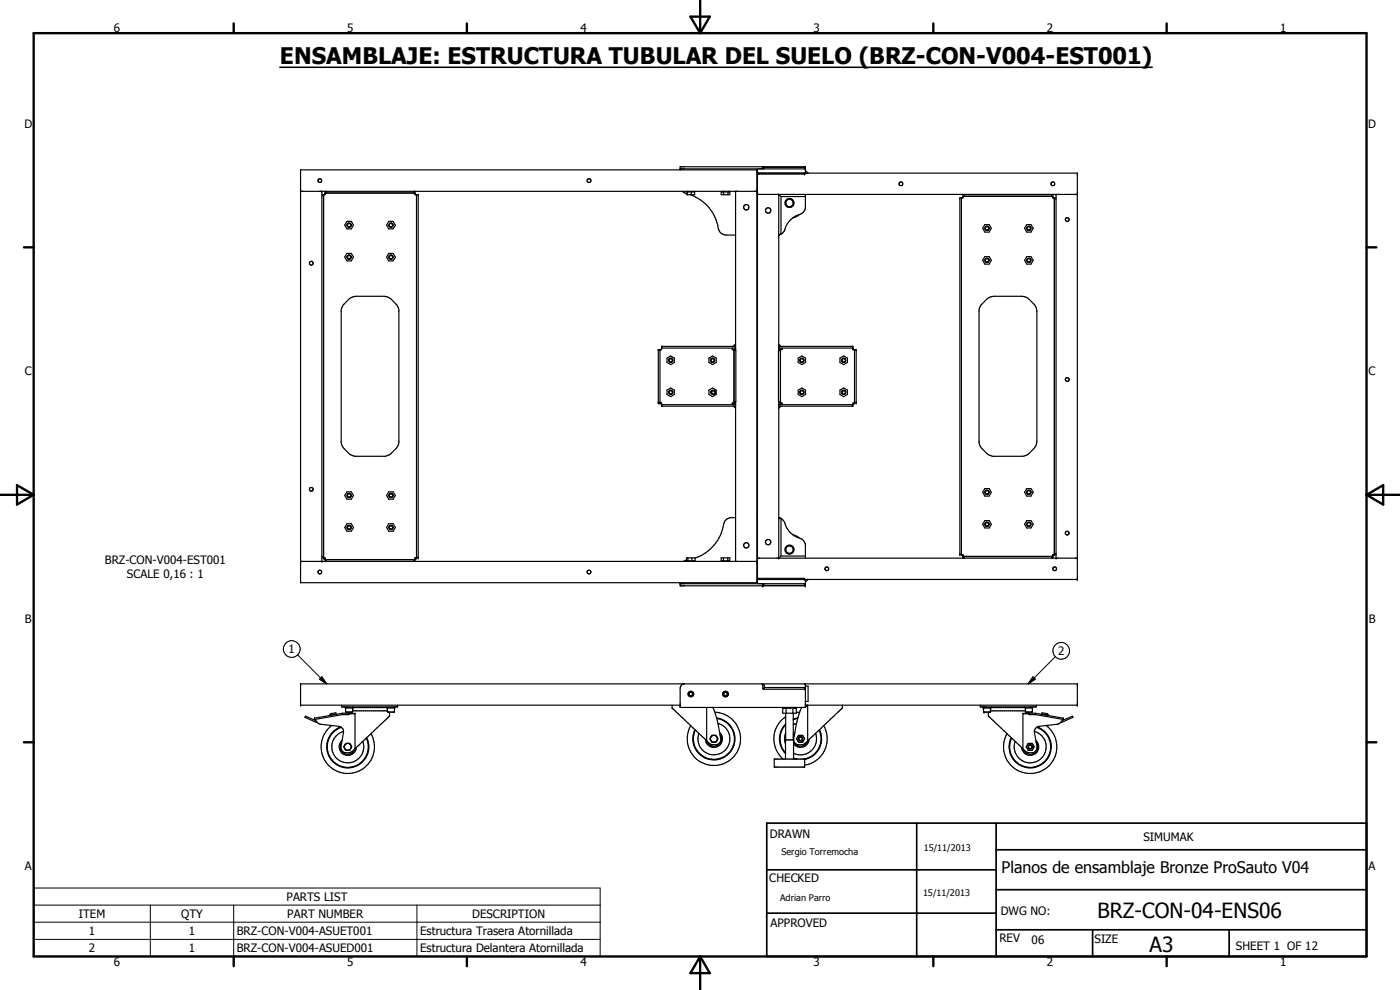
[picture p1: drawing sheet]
<svg xmlns="http://www.w3.org/2000/svg" width="420mm" height="297mm" viewBox="0 0 420 297" stroke-linecap="round" stroke-linejoin="round" font-family="sans-serif">
<g fill="none" stroke="#000" stroke-width=".35">
<path d="M90.2 51h136.9v123.8h-136.9zM90.2 57.4h136.9M96.6 57.4v111M96.6 58.8h.5M97.1 58.4v109M97.6 58h26.9M97.9 57.4h-.3v1h-1M97.9 57.4v.5h26.3v-.5M124.2 57.4h.3v1h1v109h-1v.9h-.3M125 58.4v109M204.1 51v-1h37.6v1.9M204.1 50.7h37.6"/>
<path d="M204.8 57.4l1.4 .7M206.2 57.4l.1 1M206.6 57.4v.2h1.6v-.2M207.2 58.4a13.4 13.4 0 0 1 8.6 10.8l.7 .9 .7 .3 3.6 .1M207.5 57.6v.8M208.5 57.4v1h-2.3v-.8M216.8 57.4v.2M217 57.4v.2h-.6v.8h2.6v-1M217.2 57.4v1M217.5 57.4v.2h1.4v-.2M218.5 57.6v.8M218.6 57.4v.2"/>
<path d="M218.8 57.4v.2M220.8 57.4v47.8M227.3 50.7v124.4M227.3 58.3h96M227.3 51.9h96v122h-96M227.7 51.9v.3h13.7v-.3M228.9 50v.7M228.9 50.2l.5 .5M229.3 50.5v-.3h12.1v.5M234.4 59l-.7-.7v46.9M234.4 59v11.2M234.4 59h7.3"/>
<path d="M241.7 58.3v4.1a2.46 2.46 0 0 1-1.7 1.9 7 7 0 0 0-4.7 5.1l-1 .8M241.7 51.1l.8 .8M288.5 59.4v107M289 58.9h27M289.3 58.4h-.3v1h-.9v107h.9v1h.3M289.3 58.3v.5h26.4v-.5M315.7 58.4h.3v1h.9M316.4 59.4v107M316.4 59.7h.5M316.9 58.3v109.2M104.1 66.4h1.3l.7 1.2-.7 1.1h-1.3l-.6-1.1zM104.1 76h1.3l.7 1.1-.7 1.2h-1.3l-.6-1.2z"/>
<path d="M116.7 66.4h1.3l.6 1.2-.6 1.1h-1.3l-.7-1.1zM116.7 76h1.3l.6 1.1-.6 1.2h-1.3l-.7-1.2zM227.1 70.5h.2M233.7 70.5h.1M234.3 70.3l-.5 .1M234.3 70.3l-.6 .2M234.3 70.3h.1M234.4 70.2l-.7 .3M234.4 70.2l-.1 .1M239.9 64.4l-2 1M295.6 77h1.3l.6 1.1-.6 1.1h-1.3l-.7-1.1zM295.6 67.4h1.3l.6 1.1-.6 1.1h-1.3l-.7-1.1z"/>
<path d="M308.1 77h1.3l.7 1.1-.7 1.1h-1.3l-.6-1.1zM308.1 67.4h1.3l.7 1.1-.7 1.1h-1.3l-.6-1.1zM104.6 89.8l1.1-.6 1.2-.3h8.7l1.2 .4 .7 .5 1.6 1.7 .5 1.1 .1 40.2-.2 .8-.7 1.1a5.1 5.1 0 0 1-3.2 2.2h-9.1l-1.6-.6a6.4 6.4 0 0 1-2.4-3.1v-40.6a5.8 5.8 0 0 1 2.1-2.8zM296.1 89.8l1-.6 1.3-.3 9.1 .1 1.1 .6 1.9 1.9 .4 .7 .3 1.2-.1 39.8-.9 1.5-1.6 1.6-1.1 .5-9.6 .1a5.1 5.1 0 0 1-3.1-2.2l-.8-1.1-.2-.8v-39.8l.7-1.5zM198.1 104.9v16M198.5 104.4h22.3M200.2 107.4l1.1-.6 1.1 .6v1.4l-1.1 .6-1.1-.6zM200.2 117.1l1.1-.7 1.1 .7v1.3l-1.1 .6-1.1-.6zM212.8 107.4l1.1-.6 1.1 .6v1.4l-1.1 .6-1.1-.6zM212.8 117.1l1.1-.7 1.1 .7v1.3l-1.1 .6-1.1-.6zM213.3 117.6h.1M213.3 117.5l.4 .7"/>
<path d="M213.3 117.5h.1M213.4 117.6a.66 .66 0 0 1 1-.4 .65 .65 0 0 1 .3 .8 .65 .65 0 0 1-.7 .4l-.5-.4M213.4 117.6l.1 .3M213.4 117.5v.4M213.5 117.9v.1M213.5 118l.1 .2M213.6 117.2l-.2 .3M213.7 117.2l-.4 .3M219.8 104.4v.5h1M220.3 104.9v16M220.3 105.2h.5v15.4h-.5M220.8 103.9h-22.3v1h-.9v16h.9v1h22.3"/>
<path d="M220.8 103.2l-.8 .7M233.7 103.9h22.3v1h1v16h-1v1h-22.3M233.7 104.4h22.3M233.7 103.3l.7 .6M234.2 104.9v16M234.2 105.2h-.6v15.4h.6M234.7 104.4v.5h-1M239.6 107.4l1.1-.6 1.1 .6v1.4l-1.1 .6-1.1-.6zM239.6 117.1l1.1-.7 1.1 .7v1.3l-1.1 .6-1.1-.6zM252.1 107.4l1.1-.6 1.1 .6v1.4l-1.1 .6-1.1-.6zM252.1 117.1l1.1-.7 1.1 .7v1.3l-1.1 .6-1.1-.6zM256.4 104.9v16"/>
<path d="M198.5 121.4h22.3M220.1 121.9l.7 .6M220.8 120.9h-1v.5M220.8 120.6v47.8M233.7 121.4h22.3M233.7 120.9h1v.5M233.7 120.6v46.9l.7-.7M234.4 121.9l-.7 .6M104.1 147.6h1.3l.7 1.1-.7 1.1h-1.3l-.6-1.1zM104.1 157.1h1.3l.7 1.2-.7 1.1h-1.3l-.6-1.1zM116.7 147.6h1.3l.6 1.1-.6 1.1h-1.3l-.7-1.1zM116.7 157.1h1.3l.6 1.2-.6 1.1h-1.3l-.7-1.1z"/>
<path d="M220.8 155.3a3.1 3.1 0 0 0-3.2 1l-.4 .7a12.9 12.9 0 0 1-8.6 10.4M227.1 155.3h.2M233.7 155.4h.2M233.8 155.4h.3M233.9 155.4l.5 .2M234 155.4l.3 .1M234.2 155.5l.2 .1M234.3 155.6l1 .9a7.4 7.4 0 0 0 2.6 3.9M234.4 155.6v11.2M295.6 156.2h1.3l.6 1.1-.6 1.1h-1.3l-.7-1.1zM295.6 146.6h1.3l.6 1.1-.6 1.1h-1.3l-.7-1.1zM308.1 156.2h1.3l.7 1.1-.7 1.1h-1.3l-.6-1.1z"/>
<path d="M308.1 146.6h1.3l.7 1.1-.7 1.1h-1.3l-.6-1.1zM90.2 168.4h136.9M96.6 167.4h1v.9h.3M96.6 167h.5M97.6 167.9h26.9M97.9 167.9v.5M124.2 167.9v.5M204.1 175.1h37.6M206.1 168l-1 .4M206.1 168.4v-1h2.5v.9h-.7v.1M206.2 168.4v-.1h1.1v.1M206.3 168.3v.1"/>
<path d="M206.4 167.4l.1 1M207.7 167.4v1M208.2 168.3v.1M208.3 168.3v.1M216.9 168.3v.1M216.9 168.4v-.1h-.5v-.9h2.6v1M217.1 167.4v1M217.5 168.4v-.1h1.4v.1M218.4 167.4v.9M218.6 168.3v.1M227.3 167.5h96M227.7 173.9v-.4h13.7v.4"/>
<path d="M228.9 175.1v.7M229.4 175.1l-.5 .5M234.4 166.8h7.3M237.9 160.4l1.5 .9a2.74 2.74 0 0 1 2.3 2.1v4.1M237.9 160.4l2 1M241.4 175.1v.5h-12.1v-.3M241.7 173.9v1.9h-37.6v-1M242.5 173.9l-.8 .8M289 166.9h27M289.3 167.5v-.5h26.4v.5M316.4 166.1h.5M316.9 166.4h-.9v1h-.3"/>
<path d="M94.4 215.5l.1 .4 1 1.1 .4 .2 6.4 .9M94.8 216.2l-3.1-1.3-.2 .3 3.7 1.5M99.5 214.6l1.4-.4-.1-.3-1.4 .2-.4 .6M99.6 217.7a8 8 0 0 0-1.8 10.9 8 8 0 0 0 10.8 2.3 8 8 0 0 0 2.7-10.8M102.3 218.1a6.3 6.3 0 0 0-3.8 8.3 6.3 6.3 0 0 0 8.3 3.5 6.3 6.3 0 0 0 3.3-8.5M102.3 218.1l.6 .6 .2 .8-.8 4.7a1.49 1.49 0 0 0 1.4 1.6l1.5-.1 1.3-1M102.4 218.2a6.2 6.2 0 0 0-3.8 8.1 6.2 6.2 0 0 0 8.2 3.5 6.2 6.2 0 0 0 3.1-8.4M102.5 211.6v.5h16.8v-.5M103.1 219.5a4.8 4.8 0 0 0-3.3 6 4.8 4.8 0 0 0 6.1 3.1 4.8 4.8 0 0 0 3-6.2M103.6 212.1v.3h2.3v-.3M103.7 212.4l.1 1.3 2-.1v-1.2M104.7 214h-1.8l-8.5 1.5"/>
<path d="M104.7 214h1.8v10.7M104.7 214l-.1 .4h-1.9l-8.2 1.5-.1-.4M104.8 214.2h1.7M104.9 213.7v.3M105.8 213.3h10.5M105.9 212.3h10.3M116.2 212.1v.3h2.3v-.3M116.3 212.4l.1 1.3h1.9l.1-1.3M116.9 213.7v1.2l-10 9.4M201.7 211.6v.9l10 9.4M204.1 211.6h-113.9v-6.4h233.1v6.4h-81.6M205.4 205.2a1.3 1.3 0 0 0-1.3 1.3v5.8h37.6"/>
<path d="M212.1 212.3v10M213.9 212.3l.5 .9a34.2 34.2 0 0 1 1.9 9.1l-.6 .9a2.71 2.71 0 0 1-3.6-.9M214.5 213.7a8 8 0 0 1 7.6 9.5 8 8 0 0 1-10.6 6 8 8 0 0 1-4.2-11.5M215.1 215.4a6.3 6.3 0 0 1 5.3 7.7 6.3 6.3 0 0 1-8.2 4.5 6.3 6.3 0 0 1-3.6-8.7M215.1 215.6a6.2 6.2 0 0 1 5.2 7.5 6.2 6.2 0 0 1-8 4.4 6.2 6.2 0 0 1-3.6-8.4M215.5 217a4.8 4.8 0 0 1 3.4 6 4.8 4.8 0 0 1-6.1 3.2 4.8 4.8 0 0 1-3-6.2M215.9 219.8a2.56 2.56 0 0 1-.5 4.2 2.56 2.56 0 0 1-3.7-2.1M228.6 205.2l.3 .2v1.2l.4 .2M228.9 206.5h.4M228.9 205.5h.5v.8M229.3 206.5v.3M229.3 206.8h12.2l.2 .2"/>
<path d="M229.4 206.3h12v.5M229.4 206.3l-.1 .2M234.9 212.3v1.7h4.1v-1.5h-.8v-.2M235.2 212.3v.2h2.2v-.2M235.6 212.3v.2M235.8 214v8M235.8 215a8 8 0 0 0-.8 12.8M235.8 217.2a6.3 6.3 0 0 0-.1 8.9M235.8 217.4a6.1 6.1 0 0 0-.1 8.4M235.8 219.8l-.1 .5a4.5 4.5 0 0 0 0 3M235.9 212.5v1.5M237.9 212.3v1.7"/>
<path d="M238.1 214v8M238.3 212.3v.2M238.6 219.8l-.5 .6M238.7 212.3v.2M239 217l-.9 .4M239.4 215.6l-1.3 .3M239.4 215.4l-1.3 .4M240 213.7l-1 .1M240.6 212.3l-.5 .9a34.2 34.2 0 0 0-1.9 9.1l.6 .9a2.64 2.64 0 0 0 3.6-.9M241.4 205.2l.3 .2v6.9M241.7 205.9h.8v4.6h-.8M242.2 211.8h.2"/>
<path d="M242.3 211.6l.1 10.7M242.4 211.6l-.7 .7M245.8 219.1a6.2 6.2 0 0 1-4.6 8.7M245.9 218.9a6.3 6.3 0 0 1-4.4 9M247.2 217.7a8 8 0 0 1-5.7 11.9M252.8 211.6v.9l-10.4 9.8M294.2 211.6v.5h16.8v-.5M295.1 212.1v.3h2.3v-.3M295.2 212.4v1.3h2l.1-1.3M296.6 213.7v1.1l10.4 9.9M297.3 213.3h10.5M297.4 212.3h10.2"/>
<path d="M307 214.2h1.8M307.6 212.1v.3h2.4v-.3M307.8 212.4v1.3h1.9l.1-1.3M308.6 213.7v.3M308.8 214.1l1.9-.1 8.4 1.5v.4l-8.3-1.5h-1.8zM308.9 214h-1.9v10.7M310.4 219.5a4.8 4.8 0 0 1 3.4 6 4.8 4.8 0 0 1-6.2 3.1 4.8 4.8 0 0 1-2.9-6.2M311.1 218.3l-.6 .6-.1 .6 .8 4.7a1.49 1.49 0 0 1-1.4 1.6l-1.5-.1-1.3-1M311.1 218.2a6.2 6.2 0 0 1 3.8 8 6.2 6.2 0 0 1-8.1 3.5 6.2 6.2 0 0 1-3.2-8.3M311.3 218.1a6.3 6.3 0 0 1 3.8 8.3 6.3 6.3 0 0 1-8.4 3.5 6.3 6.3 0 0 1-3.2-8.5M311.3 218.1l-.2 .2M314 217.7a8 8 0 0 1 1.8 10.9 8 8 0 0 1-10.9 2.3 8 8 0 0 1-2.7-10.8"/>
<path d="M314 214.6l-1.3-.4v-.3l1.4 .2 .5 .6M318.7 216.2l3.1-1.3 .2 .3-3.7 1.5M319.1 215.5v.4l-1 1.1-.5 .2-6.3 .9M102.6 222.8a2.24 2.24 0 0 0 .8 3.3 2.24 2.24 0 0 0 3.1-1.4M102.7 222.2a2.56 2.56 0 0 0 .5 4.2 2.56 2.56 0 0 0 3.7-2.1M103.5 223.6l.3-.5h1.2l.6 1-.6 1h-1.2l-.3-.5M103.5 223.6a.58 .58 0 0 0 0 1M103.5 223.6v1M104.2 223.1l-.7 .5M104.6 223.1a1.04 1.04 0 0 1 .6 1.6 1.04 1.04 0 0 1-1.7-.1M106.9 224.3l-.4 .4M211.7 221.9l.4 .4"/>
<path d="M214 220.6a1.06 1.06 0 0 0-.6 1.7 1.06 1.06 0 0 0 1.8-.1M214.4 220.6l.8 .5M215.2 221.1l-.4-.5h-1.2l-.5 1.1 .5 1h1.2l.4-.5M215.2 221.1a.62 .62 0 0 1 0 1.1M215.2 221.1v1.1M216.1 220.3a2.23 2.23 0 0 1-.8 3.4 2.23 2.23 0 0 1-3.2-1.4M232.4 227.8h9.1v2.4h-9.1zM235.7 227.8v-5.8h2.5v5.8M238.2 227.6l.3 .2M238.2 227.5l1.1 .3M238.5 220.3l-.4 1M239.7 220.6h1.2l.6 1.1-.6 1h-1.2l-.4-.5a.62 .62 0 0 1 0-1.1z"/>
<path d="M242.4 222.3a2.21 2.21 0 0 1-2.1 1.6 2.21 2.21 0 0 1-2.1-1.5M242.8 221.9a2.57 2.57 0 0 1-1.9 2.2 2.57 2.57 0 0 1-2.7-1M244.8 220a4.8 4.8 0 0 1-1.3 5.2 4.8 4.8 0 0 1-5.3 .8M308.6 223.1h1.2l.3 .5a.58 .58 0 0 1 0 1l-.3 .5h-1.2l-.3-.5a.58 .58 0 0 1 0-1zM310.8 222.2a2.57 2.57 0 0 1-.5 4.2 2.57 2.57 0 0 1-3.7-2.1M311 222.8a2.23 2.23 0 0 1-.8 3.3 2.23 2.23 0 0 1-3.2-1.4"/>
<circle cx="96" cy="54.2" r=".57"/>
<circle cx="176.8" cy="54.2" r=".58"/>
<circle cx="270.4" cy="55.2" r=".58"/>
<circle cx="316" cy="55.2" r=".58"/>
<circle cx="93.4" cy="79" r=".56"/>
<circle cx="104.8" cy="77.2" r=".65"/>
<circle cx="104.8" cy="67.6" r=".53"/>
<circle cx="104.8" cy="77.2" r=".52"/>
<circle cx="104.8" cy="67.6" r=".64"/>
<circle cx="117.3" cy="67.6" r=".53"/>
<circle cx="117.3" cy="77.1" r=".64"/>
<circle cx="117.3" cy="67.6" r=".64"/>
<circle cx="117.3" cy="77.2" r=".52"/>
<circle cx="224" cy="62.2" r=".8"/>
<circle cx="230.5" cy="63.1" r=".8"/>
<circle cx="236.9" cy="60.9" r="1.13"/>
<circle cx="236.9" cy="60.9" r="1.34"/>
<circle cx="296.2" cy="68.5" r=".63"/>
<circle cx="296.2" cy="78.1" r=".64"/>
<circle cx="296.2" cy="68.5" r=".52"/>
<circle cx="296.2" cy="78.1" r=".53"/>
<circle cx="308.8" cy="68.5" r=".64"/>
<circle cx="308.8" cy="78.1" r=".64"/>
<circle cx="308.8" cy="68.5" r=".52"/>
<circle cx="308.8" cy="78.1" r=".53"/>
<circle cx="320.3" cy="65.9" r=".58"/>
<circle cx="201.3" cy="108.1" r=".66"/>
<circle cx="201.3" cy="117.7" r=".65"/>
<circle cx="201.3" cy="108.1" r=".53"/>
<circle cx="201.3" cy="117.7" r=".53"/>
<circle cx="213.8" cy="108.1" r=".5"/>
<circle cx="213.8" cy="108.1" r=".64"/>
<circle cx="214.1" cy="117.7" r=".5"/>
<circle cx="240.6" cy="108.1" r=".64"/>
<circle cx="240.6" cy="108.1" r=".52"/>
<circle cx="240.7" cy="117.7" r=".64"/>
<circle cx="240.7" cy="117.7" r=".52"/>
<circle cx="253.2" cy="108.1" r=".52"/>
<circle cx="253.2" cy="108.1" r=".63"/>
<circle cx="253.2" cy="117.7" r=".5"/>
<circle cx="253.2" cy="117.7" r=".64"/>
<circle cx="320.3" cy="113.9" r=".58"/>
<circle cx="93.4" cy="146.8" r=".57"/>
<circle cx="104.8" cy="148.6" r=".65"/>
<circle cx="104.8" cy="158.2" r=".53"/>
<circle cx="104.8" cy="158.3" r=".65"/>
<circle cx="104.8" cy="148.7" r=".52"/>
<circle cx="117.3" cy="148.6" r=".52"/>
<circle cx="117.3" cy="158.3" r=".52"/>
<circle cx="117.3" cy="148.7" r=".62"/>
<circle cx="117.3" cy="158.3" r=".65"/>
<circle cx="296.2" cy="147.7" r=".52"/>
<circle cx="296.2" cy="147.7" r=".65"/>
<circle cx="296.2" cy="157.3" r=".51"/>
<circle cx="296.2" cy="157.3" r=".63"/>
<circle cx="308.8" cy="157.3" r=".65"/>
<circle cx="308.8" cy="147.7" r=".65"/>
<circle cx="308.8" cy="157.3" r=".52"/>
<circle cx="308.8" cy="147.7" r=".54"/>
<circle cx="320.3" cy="160" r=".57"/>
<circle cx="96" cy="171.6" r=".56"/>
<circle cx="176.8" cy="171.6" r=".57"/>
<circle cx="224" cy="163.6" r=".79"/>
<circle cx="230.5" cy="162.7" r=".8"/>
<circle cx="236.9" cy="164.9" r="1.13"/>
<circle cx="236.9" cy="164.9" r="1.34"/>
<circle cx="248.1" cy="170.7" r=".56"/>
<circle cx="316.5" cy="170.7" r=".57"/>
<circle cx="207.3" cy="208.2" r=".53"/>
<circle cx="207.3" cy="208.2" r=".72"/>
<circle cx="207.3" cy="208.2" r=".84"/>
<circle cx="217.7" cy="208.2" r=".72"/>
<circle cx="217.7" cy="208.2" r=".53"/>
<circle cx="217.8" cy="208.2" r=".84"/>
<circle cx="240.2" cy="221.7" r=".65"/>
<circle cx="240.3" cy="221.7" r=".53"/>
<circle cx="309.2" cy="224.1" r=".53"/>
<circle cx="309.2" cy="224.1" r=".63"/>
</g>
<g fill="#000">
<circle cx="96.6" cy="57.4" r=".18"/>
<circle cx="97.1" cy="58.4" r=".18"/>
<circle cx="97.6" cy="58" r=".18"/>
<circle cx="124.5" cy="58" r=".18"/>
<circle cx="125" cy="58.4" r=".18"/>
<circle cx="204.1" cy="50.7" r=".18"/>
<circle cx="227.1" cy="57.4" r=".18"/>
<circle cx="227.3" cy="58.3" r=".18"/>
<circle cx="227.7" cy="51.9" r=".18"/>
<circle cx="228.9" cy="50" r=".18"/>
<circle cx="233.7" cy="58.3" r=".18"/>
<circle cx="241.4" cy="52.1" r=".18"/>
<circle cx="241.4" cy="52.2" r=".18"/>
<circle cx="241.7" cy="50" r=".18"/>
<circle cx="241.7" cy="50.7" r=".18"/>
<circle cx="241.7" cy="51.9" r=".18"/>
<circle cx="289" cy="58.9" r=".18"/>
<circle cx="316" cy="58.9" r=".18"/>
<circle cx="316.4" cy="59.4" r=".18"/>
<circle cx="316.9" cy="58.3" r=".18"/>
<circle cx="323.3" cy="58.3" r=".18"/>
<circle cx="233.7" cy="70.5" r=".18"/>
<circle cx="233.8" cy="70.4" r=".18"/>
<circle cx="198.1" cy="104.9" r=".18"/>
<circle cx="198.5" cy="104.4" r=".18"/>
<circle cx="219.8" cy="104.4" r=".18"/>
<circle cx="220.8" cy="104.4" r=".18"/>
<circle cx="234.2" cy="104.9" r=".18"/>
<circle cx="234.7" cy="104.4" r=".18"/>
<circle cx="256" cy="104.4" r=".18"/>
<circle cx="256.4" cy="104.9" r=".18"/>
<circle cx="197.6" cy="120.9" r=".18"/>
<circle cx="198.1" cy="120.9" r=".18"/>
<circle cx="220.3" cy="120.9" r=".18"/>
<circle cx="220.8" cy="121.4" r=".18"/>
<circle cx="234.2" cy="120.9" r=".18"/>
<circle cx="256.4" cy="120.9" r=".18"/>
<circle cx="257" cy="120.9" r=".18"/>
<circle cx="233.7" cy="155.4" r=".18"/>
<circle cx="90.2" cy="168.4" r=".18"/>
<circle cx="96.6" cy="168.4" r=".18"/>
<circle cx="97.1" cy="167.4" r=".18"/>
<circle cx="125" cy="167.4" r=".18"/>
<circle cx="125.5" cy="167.4" r=".18"/>
<circle cx="204.1" cy="175.1" r=".18"/>
<circle cx="227.1" cy="168.4" r=".18"/>
<circle cx="227.3" cy="173.9" r=".18"/>
<circle cx="228.9" cy="175.8" r=".18"/>
<circle cx="233.7" cy="167.5" r=".18"/>
<circle cx="241.4" cy="173.8" r=".18"/>
<circle cx="241.4" cy="173.6" r=".18"/>
<circle cx="241.7" cy="173.9" r=".18"/>
<circle cx="241.7" cy="175.1" r=".18"/>
<circle cx="241.7" cy="175.8" r=".18"/>
<circle cx="288.1" cy="166.4" r=".18"/>
<circle cx="288.5" cy="166.4" r=".18"/>
<circle cx="316.4" cy="166.4" r=".18"/>
<circle cx="316.9" cy="167.5" r=".18"/>
<circle cx="323.3" cy="173.9" r=".18"/>
<circle cx="90.2" cy="211.6" r=".18"/>
<circle cx="94.4" cy="215.5" r=".18"/>
<circle cx="105.9" cy="212.4" r=".18"/>
<circle cx="116.2" cy="212.4" r=".18"/>
<circle cx="295.1" cy="212.4" r=".18"/>
<circle cx="295.3" cy="213.7" r=".18"/>
<circle cx="297.4" cy="212.4" r=".18"/>
<circle cx="307.9" cy="213.7" r=".18"/>
<circle cx="319.1" cy="215.5" r=".18"/>
<circle cx="323.3" cy="211.6" r=".18"/>
<circle cx="235.7" cy="222" r=".18"/>
</g>
<g fill="none" stroke="#000" stroke-width=".71">
<path d="M10.1 9.9h400v277.1h-400zM70.1 7v2.9M140.1 7v2.9M207.2 5h5.8l-2.9 4.9zM210.1 0v9.9M280.1 7v2.9M350.1 7v2.9M7.2 74.2h2.9M410.1 74.2h3M.1 148.5h10M5.1 145.6l5 2.9-5 2.9zM410.1 148.5h10"/>
<path d="M410.1 148.5l5-2.9v5.8zM7.2 222.7h2.9M410.1 222.7h3M70.1 287v2.9M140.1 287v2.9M210.1 287v10M210.1 287l2.9 5h-5.8zM280.1 287v2.9M350.1 287v2.9"/>
</g>
<path d="M230.1 247h180v40h-180zM275.1 247v40M298.9 255h111.2M298.9 247v40M230.1 274h68.8M230.1 261h68.8M298.9 279h111.2M298.9 267h111.2M327.9 279v8M368.9 279v8" fill="none" stroke="#000" stroke-width=".51"/>
<g fill="none" stroke="#000" stroke-width=".3">
<path d="M89.3 196.5l8.7 8.7M316.7 197l-8.1 8.2M96.6 203.1l1.4 2.1-2.1-1.4zM310 203.1l.7 .7-2.1 1.4zM10.1 266.4h170v20.6h-170zM10.1 271.6h170M10.1 276.7h170M45.1 271.6v15.4M70.1 271.6v15.4M125.1 271.6v15.4M10.1 281.9h170"/>
<circle cx="87.6" cy="194.7" r="2.5"/>
<circle cx="318.5" cy="195.3" r="2.5"/>
</g>
<path d="M84 20.2h261.8" fill="none" stroke="#000" stroke-width=".46"/>
<path d="M96.6 203.1l1.4 2.1-2.1-1.4zM310 203.1l.7 .7-2.1 1.4z" fill="#000"/>
<text font-size="6.9" x="84" y="19.1">ENSAMBLAJE: ESTRUCTURA TUBULAR DEL SUELO (BRZ-CON-V004-EST001)</text>
<g font-size="6.3">
<text x="329.4" y="275.4">BRZ-CON-04-ENS06</text>
<text x="345" y="285.6">A3</text>
</g>
<text font-size="4.8" x="300.6" y="261.8">Planos de ensamblaje Bronze ProSauto V04</text>
<g font-size="3.5">
<text x="34.2" y="9.6">6</text>
<text x="104.2" y="9.6">5</text>
<text x="174.2" y="9.6">4</text>
<text x="244.2" y="9.6">3</text>
<text x="314.2" y="9.6">2</text>
<text x="384.2" y="9.6">1</text>
<text x="7.3" y="38.4">D</text>
<text x="410.6" y="38.4">D</text>
<text x="7.4" y="112.6">C</text>
<text x="410.7" y="112.6">C</text>
<text x="31.4" y="169.3">BRZ-CON-V004-EST001</text>
<text x="38.1" y="173.5">SCALE 0,16 : 1</text>
<text x="7.4" y="186.9">B</text>
<text x="410.8" y="186.9">B</text>
<text x="86.6" y="196">1</text>
<text x="317.6" y="196.6">2</text>
<text x="231" y="251.5">DRAWN</text>
<text x="343.1" y="252.3">SIMUMAK</text>
<text x="7.4" y="261.1">A</text>
<text x="410.7" y="261.1">A</text>
<text x="230.9" y="264.6">CHECKED</text>
<text x="23.7" y="275.4">ITEM</text>
<text x="54.3" y="275.5">QTY</text>
<text x="86" y="270.3">PARTS LIST</text>
<text x="86.2" y="275.4">PART NUMBER</text>
<text x="141.7" y="275.5">DESCRIPTION</text>
<text x="300.3" y="274.5">DWG NO:</text>
<text x="26.7" y="280.5">1</text>
<text x="56.7" y="280.5">1</text>
<text x="71.1" y="280.6">BRZ-CON-V004-ASUET001</text>
<text x="126.1" y="280.6">Estructura Trasera Atornillada</text>
<text x="231.3" y="278.3">APPROVED</text>
<text x="26.7" y="285.7">2</text>
<text x="56.7" y="285.7">1</text>
<text x="71.1" y="285.7">BRZ-CON-V004-ASUED001</text>
<text x="126.1" y="285.7">Estructura Delantera Atornillada</text>
<text x="299.9" y="282.6">REV</text>
<text x="309.6" y="283.3">06</text>
<text x="328.5" y="283.1">SIZE</text>
<text x="370.9" y="285.1">SHEET 1 OF 12</text>
<text x="34.2" y="289.9">6</text>
<text x="104.2" y="289.9">5</text>
<text x="174.2" y="289.9">4</text>
<text x="244.2" y="289.9">3</text>
<text x="314.2" y="289.9">2</text>
<text x="384.2" y="289.9">1</text>
</g>
<g font-size="2.7">
<text x="234.5" y="256.6">Sergio Torremocha</text>
<text x="277.2" y="255.3">15/11/2013</text>
<text x="277" y="268.7">15/11/2013</text>
<text x="234.1" y="270.3">Adrian Parro</text>
</g>
</svg>
